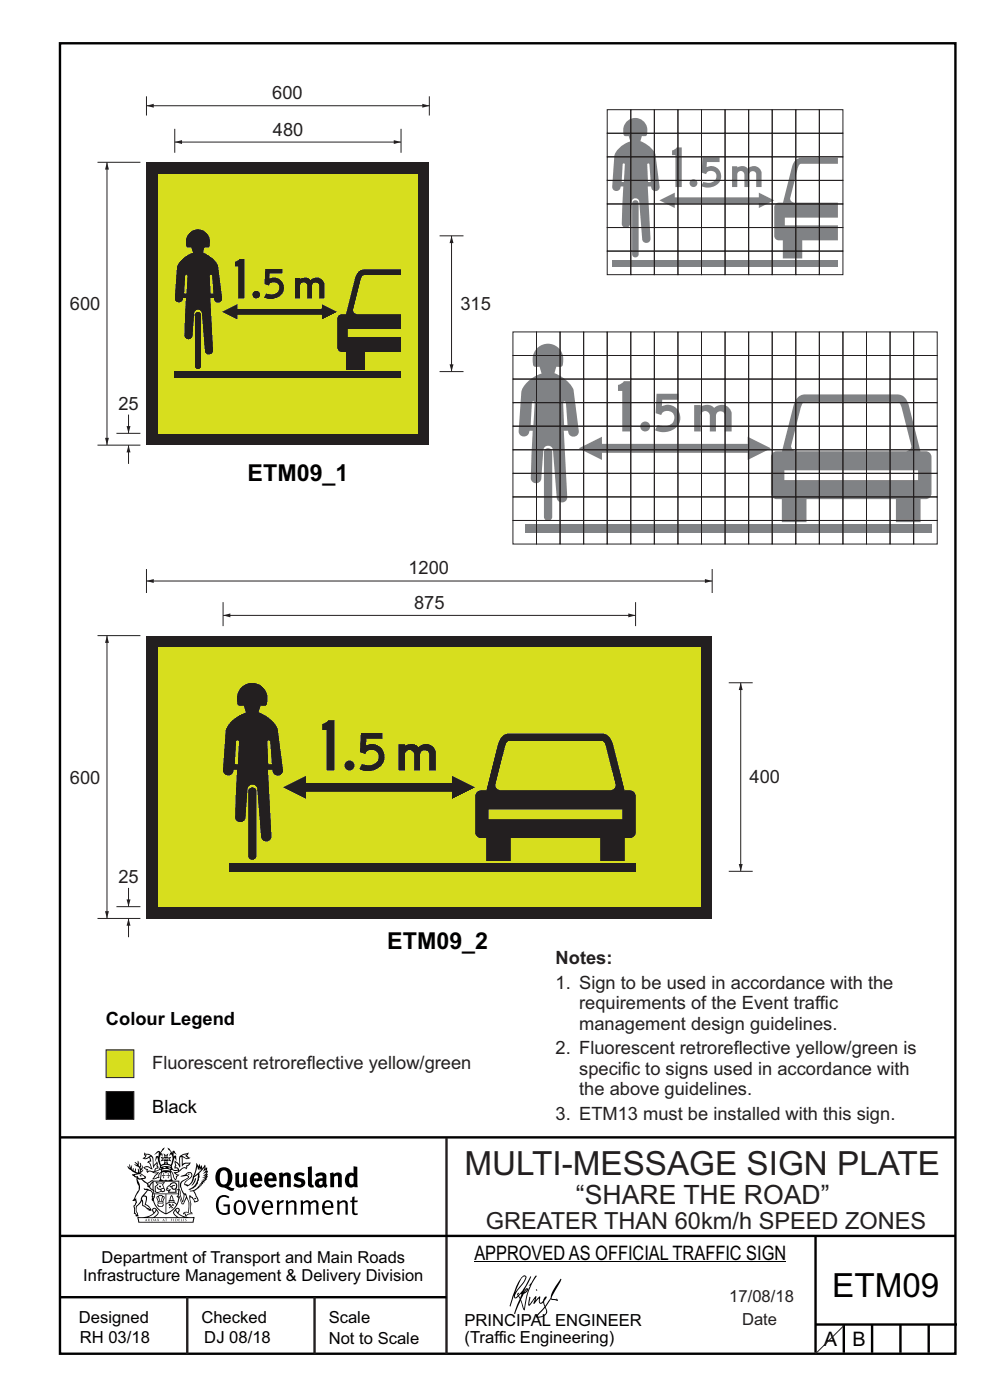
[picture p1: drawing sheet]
<svg xmlns="http://www.w3.org/2000/svg" width="210mm" height="297mm" viewBox="0 0 210 297" stroke-linecap="round" stroke-linejoin="round" font-family="sans-serif">
<path d="M12.7 9.2h190v278h-190zM12.7 241.3h190M12.7 275.2h82M12.7 262.2h190.1M173 262.1v24.9M173 281h30M179 281v6M185 281v6M191 281v6M197 281v6" fill="none" stroke="#000" stroke-width=".51"/>
<path d="M94.7 241.4v45.8M39.7 275.2v12M66.7 275.2v12" fill="none" stroke="#231f20" stroke-width=".51"/>
<g fill="#000">
<path d="M29.6 249.4l.2-.1 .3 .2z" fill-rule="evenodd"/>
<path d="M30.8 244.9l1.1 .3-.9 .5h-.4l.6-.5zM31.8 245.4h.2a2.44 2.44 0 0 1 .4 1.9l.1 .5 .7-1-.1 .6 .3 .3a.57 .57 0 0 0-.6 .7l-1-.1-.5 .2 .2-.5-.8-.3 .7-.1 .9 .5 .1-.1-.6-1.3-.2-.2h.5zM30.7 244.4l-.1 .5 .2 .4-.6 .4a1.04 1.04 0 0 0 1.4-.1l.2 .6-.3 .1-.2 .4a.94 .94 0 0 1 .8 1.1l-.2-.1a1.16 1.16 0 0 0-1.5-.1l.3 .4 .4 .2 .1 .5 .2 .1 .1-.2a.94 .94 0 0 1 1.1 .2l.8 .1-1.2 1.2a1.13 1.13 0 0 0 1.2-.2l.4-.1-.1-.4 .5-.8a.83 .83 0 0 0-.6 1.1l-.3-.1-.7 .4 1.1-1.4-.5 .1-.5-.1 1.3-.5-.1-.1-.9 .4v-.3l.2-.2 .3 .1 .1-.3-.2-.4v-.6l-.1-.4-.7 1v-.7a1.42 1.42 0 0 0-1.6-1.8z" fill-rule="evenodd"/>
<path d="M31 258.7l.1 .2h-.2zM31 258.5l-.3 .6 .4-.2 .2 .2z" fill-rule="evenodd"/>
<path d="M31.3 258.6h.3v.4a.25 .25 0 0 0 .2-.1 .25 .25 0 0 0-.1-.3h.1a.29 .29 0 0 1 0 .4 .29 .29 0 0 1-.4 0 .29 .29 0 0 1 0-.4z" fill-rule="evenodd"/>
<path d="M32.2 258.6a.22 .22 0 0 1 .3 .2 .22 .22 0 0 1-.3 .2zM32 258.6l.1 .4a.33 .33 0 0 0 .4 0 .33 .33 0 0 0 0-.4 .33 .33 0 0 0-.5 0z" fill-rule="evenodd"/>
<path d="M29.2 250.1l.3 .1a.61 .61 0 0 1 .8 .4l.3 .2a.8 .8 0 0 1 .6 1l.4 .1 .5 .5a1 1 0 0 1 .5 1.1l-.1 .7v-.5h-.1a.96 .96 0 0 0-.8-1.3l-.2-.2h-.7l-.1-.1-.1 .1 .1 .3h.6l-1.2 1.3-.2 1-.4 .6a1.33 1.33 0 0 0-.5 1.8l.2 .5a1.26 1.26 0 0 1-.5-1.5l-.1-.3a1.56 1.56 0 0 0 .4-1.7l-.3 .2 .2-.5a3.2 3.2 0 0 0 .7-3zM30.4 253.9h.4a2.06 2.06 0 0 1-.1 1.6l.7 .5 .4 .4-.6-.1-.8-.6-.1-.9a.51 .51 0 0 1 .1-.9zM28.6 249.3a1.52 1.52 0 0 1 2.1 .5l-1.1 .2-.2-.1-.1-.4h-.5zM27.5 247v.8l-.3-.4h-.1a3.1 3.1 0 0 0 1.9 1.6l-1 .1 .5 .6 .5 .1 .1 1.1a1.84 1.84 0 0 1-.3 2.5l-.4 .9-.3 .4 .2 .1 .4-.1 .1 .4-.2 .5-.3 .2 .1 1.7h.2l.3 .5 .1 .1 .4-.1-.1-.5a1.3 1.3 0 0 1-.1-1.7l.9-1 .1 1.1 .6 .2 .5 .5 .1-.1 .2 .3h.5a1.85 1.85 0 0 0-1.2-1.4l.1-.3a1.39 1.39 0 0 0 0-1.4l-.5-.1 .5-.5a.66 .66 0 0 1 .9-.4 .66 .66 0 0 1 .3 .9l-.1 .4 .2-.1v.2l-.1 .3 .2 .5 .1-.3a2.24 2.24 0 0 0 .1-2.2 .73 .73 0 0 1-.7-.7 .73 .73 0 0 1 .6-.7v-.2a.94 .94 0 0 0-.9 .8 .48 .48 0 0 1-.1-.6 .48 .48 0 0 1 .5-.2l.5-.3a.51 .51 0 0 0-.8 .2l-.5 .2-1-.8h.6l.2-.5-1.2-.7 .5-.5v-.3l-.5 .4 .1-.2a.69 .69 0 0 0 .2-1v.4l-.2 .3v-1.1l-.3-.2 .1 .6-.1 .2-.4-1.3v.7l-.6-.4 .5 .7-.6-.2 .3 .3a1 1 0 0 1 .7 1.4l-.2-.8v.9l-.5-.2v-.8l-.2 .7-.2-.1-.1-.6-.2 .4-.2-.2 .1-.7-.2 .5z" fill-rule="evenodd"/>
<path d="M32.9 258.7l.1 .2h-.2zM32.9 258.5l-.2 .6 .3-.2 .2 .2z" fill-rule="evenodd"/>
<path d="M33.7 251.5l.4 .1 .1 .3h-.3z" fill-rule="evenodd"/>
<path d="M33.3 258.6h.2l.1 .1 .2-.1-.2 .2 .2 .3-.3-.3-.1 .3h-.1l.2-.3z" fill-rule="evenodd"/>
<path d="M34.7 258.7l.1 .2h-.2zM34.7 258.5l-.3 .6 .4-.2 .2 .2z" fill-rule="evenodd"/>
<path d="M34.2 252.4a.3 .3 0 0 0 .6 0 .3 .3 0 0 0-.6 0zM33.3 250.9l.3 .3-.3 .4a.79 .79 0 0 0 0 1.3l.8-.2-.1-.3a.55 .55 0 0 1-.7-.6l.1-.1 .2 .3 .3 .2 .8-.2-.4-.7 .4-.4-.7 .2zM33 250.7l1.1 .2 .9-.2-.4 .6 .4 1.2a.56 .56 0 0 1-.8 .3l-.2 .1a.73 .73 0 0 1-.9 .1 .73 .73 0 0 1-.3-1v-.4l.6-.4z" fill-rule="evenodd"/>
<path d="M34.5 254h.2v.2l-.2 .6h-.2zM33.6 255.3h.9v.2a.55 .55 0 0 1-.8 .4v-.2l-.2-.1zM33.4 254h.2l.2 .8h-.2zM33.6 255l.8-.1 .1 .2h-.8zM33.8 253.7h.5l-.2 1.1h-.1zM33.3 253.8l-.1 .3 .3 1.1a.48 .48 0 0 0-.1 .6 .48 .48 0 0 0 .5 .2h.5a.49 .49 0 0 0 .2-.8l.3-1.1-.1-.3a1.42 1.42 0 0 0-1.5 0z" fill-rule="evenodd"/>
<path d="M34.6 248.9l.2 .1v.3l.3 .1h-.3l-.1 .6v-.6h-.4l.4-.1z" fill-rule="evenodd"/>
<path d="M35 258.5h.5l-.2 .1v.5h-.2l.1-.5z" fill-rule="evenodd"/>
<path d="M34.3 248.8a.57 .57 0 0 1 .9 .2 .57 .57 0 0 1 .9-.2l.2 1.4h-.2a.57 .57 0 0 1-.9 0 .69 .69 0 0 1-1.1 0zM34.2 248.1l-.3 2.1-.2 .4h3l-.2-.4-.3-2.1h-.2v.2l-.8-.1-.8 .1v-.2z" fill-rule="evenodd"/>
<path d="M34.2 247.4a1.51 1.51 0 0 1 2 .2 2.67 2.67 0 0 0-2.1 0zM35.7 247.6l.4 .1 .1 .3-.4-.1zM34.6 247.6h.5l.1 .2h-.4zM34 247.8l.3 .2h-.3zM34.9 246.9l.3-.2 .3 .2zM34.9 245.6l.2 .1v.3h-.2zM35 245.1l.2 .2 .2-.2-.1 .3h-.2zM35.1 246.3h.2l.1 .4-.2-.2-.2 .2zM35.3 245.7l.2-.1v.4h-.2zM34.4 245.7h.3l.1 .3-.4 .1 .2-.2zM35.7 245.7h.3l-.2 .2 .2 .2-.4-.1zM32.7 244.9l1-.5-.1 1-.2-.2-.3 .2-.3 1.1 .5-1 .3 .9a1.84 1.84 0 0 1 .2 1.7l.4 .1a2.48 2.48 0 0 1 2.2 0l.2-.2-.2-.7 .7-1.8 .4 .7-.2-1-.2-.1-.2 .3v-.9l.6 .4-.6-.8-.3 .1-.1 .4-.5-.9-.5-.3 .2 .5 .6 .5-.5 .8 .4-.4a2.06 2.06 0 0 1 0 2.3l-.5-.2-.2-.6 .1-.1 .8 .2-.4-.5 .4-.5-.7 .2-.2-.2 .2-.7-.5 .4-.5-.4 .2 .7-.2 .2-.7-.2 .4 .5-.4 .5 .8-.2 .1 .1-.2 .6-.5 .2a2.02 2.02 0 0 1 0-2.2l.3 .5-.1-.7-.3-.1 .8-1.2-.4 .3-.5 .8-.2-.3a.8 .8 0 0 0-.8 .5z" fill-rule="evenodd"/>
<path d="M35.6 248.9l.2 .1-.1 .3 .4 .1h-.4v.6l-.1-.6h-.3l.3-.1z" fill-rule="evenodd"/>
<path d="M36 254.8h.8v.2h-.8zM36.4 253.8l.2 .8h-.4zM36.4 253.5l-.3 .5-.1 .6h-.2v.4l-.7 .4 .2 .1a1.48 1.48 0 0 1 2.1 .2l.2-.1-.6-.5v-.5h-.2l-.1-.6z" fill-rule="evenodd"/>
<path d="M36.2 258.6l.3-.1-.1 .1v.2h.1h-.1v.3h-.2z" fill-rule="evenodd"/>
<path d="M36.7 258.6h.2v.5h-.2z" fill-rule="evenodd"/>
<path d="M35.8 255.4l.4 .1 .1 .3 .3-.2-.2-.2a.38 .38 0 0 1 .5 .5l-.2-.2-.3 .2 .3 .2-.3 .3-.1-.4-.4 .4-.1-.2 .4-.3-.1-.1-.2 .1z" fill-rule="evenodd"/>
<path d="M35.6 251.8l.7-.4a.58 .58 0 0 1 1-.1 .58 .58 0 0 1-.4 .9l-.3-.3a.43 .43 0 0 1 .6-.4 .57 .57 0 0 0-.8 .2l-.2-.1-.3 .1 .4 .2a.55 .55 0 0 0 .9 .4v.5h-1.3l.3-.4-.1-.1-.6 .1 .2-.3-.2-.1zM35.4 251.8l-.1 .2a.39 .39 0 0 0 .2 .6h.3l-.2 .4h1.9l-.1-.8a.86 .86 0 0 0-.1-1.3 .86 .86 0 0 0-1.3 .4z" fill-rule="evenodd"/>
<path d="M37.3 258.6a.22 .22 0 0 1 .3 .2 .22 .22 0 0 1-.3 .2zM37.1 258.6v.4a.33 .33 0 0 0 .5 0 .33 .33 0 0 0 0-.4 .33 .33 0 0 0-.5 0z" fill-rule="evenodd"/>
<path d="M37.8 258.6l.4-.1-.2 .1v.2h.1h-.1v.2l.2 .1h-.4z" fill-rule="evenodd"/>
<path d="M32.4 250.5h5.6v2l-.2-.1v-1.7h-5.2v2.5h5.2v-.8l.1 .2-.1 1.1v-.3h-2.5v4a4.1 4.1 0 0 0 2.6-3.6l.1-.1a4 4 0 0 1-2.8 3.9 4.2 4.2 0 0 1-2.8-4.7l.1 1.2 .1-.1a3.8 3.8 0 0 0 2.5 3.4v-4h-2.5l-.2-.9z" fill-rule="evenodd"/>
<path d="M38.4 258.6h.2l-.1 .4 .2 .1h-.3z" fill-rule="evenodd"/>
<path d="M38.5 245.2l.5-.2 .7-.1-.6 .3 .8 .5h-.3zM38.3 245.5l.2-.1 .1 2a1.69 1.69 0 0 1 1.6-.6l-.8 .5 .1 .5a1.1 1.1 0 0 0-1.5 .6l-.1-.5-.2-.2h-.5l.3-.4-.3-.7a1.42 1.42 0 0 1 .8 1.1l.2-.1zM37.1 246.2l.1 1-.2 .3 .1 .4h.5l.1 .2a.96 .96 0 0 1-1.1-.1l-.1 .1a1.06 1.06 0 0 0 1.3 .2v.1a.72 .72 0 0 1-1 .2l.3 .5 .6 .2-.4 .2-.1 .6-.2-.3-.4-1.1-.4-.4 .4 .9a1.54 1.54 0 0 0 .7 1.2l.2-.3a.58 .58 0 0 1 .4-.8l.2-.1h-.3l-.5-.3 .9-.5a.93 .93 0 0 1 1.2-.5v.2l.2-.2 .1-.5a.99 .99 0 0 0 .7-.8l-1.3 .1-.3 .2-.1-1.4 .9 .4 .9-.3h-.4l-.5-.4 .4-.7-.6 .2a1.46 1.46 0 0 0-1.4 2.1v.4l-.2-.4z" fill-rule="evenodd"/>
<path d="M38.9 258.6h.2v.5h-.2z" fill-rule="evenodd"/>
<path d="M39.3 258.6h.2h-.1l.2 .3-.2 .2-.1-.1v-.1l.2 .1z" fill-rule="evenodd"/>
<path d="M29.4 258.4h11.6l-.1 .8h-11.4zM31.3 258.2l.5-.1a2.48 2.48 0 0 0 1.4-1.3l.3 .5-.5 .6-.5 .3zM32.5 256.6l.3-.2 .2 .1-.3 .7zM37.2 256.8a2.65 2.65 0 0 0 1.8 1.4h-1.1l-.5-.3-.5-.6zM37.4 256.5l.2-.1 .3 .2-.3 .6zM29.2 258.2l.1 1.2h11.8l.2-1.1-.2-.1a4.1 4.1 0 0 1-3.3-.9l.3-.4-.1-.6a1.06 1.06 0 0 0-1.3 1l.2 .4 .6 .5h-4.7l.3-.1a.84 .84 0 0 0 .6-.8 .84 .84 0 0 0-.5-.8l-.3-.2h-.5l-.1 .6 .3 .4a4.2 4.2 0 0 1-3.4 .9z" fill-rule="evenodd"/>
<path d="M41.3 250.1l.3-.2-.2 .8-.6 .8h-.2l.5-.7z" fill-rule="evenodd"/>
<path d="M41.2 254.1h.3l.2 .2-.4 .1z" fill-rule="evenodd"/>
<path d="M39.7 249l.3-.2 .5 .2a.88 .88 0 0 1-.6 1.1 1.22 1.22 0 0 0-.8 1.3l.5 .2a.72 .72 0 0 0 .9-.4l.5-.8 .2-.6 .8-.6v.2a2.85 2.85 0 0 1-2 2.9l.1 .1a2.13 2.13 0 0 0 1.9-1.5v-.3a2.01 2.01 0 0 0 .3-1.7l1.1-1.3-.4 1 .7-.5-.7 1 .8-.4-.8 .8 .7-.2-.9 .6 .8-.1-.8 .4h.7l-.8 .3 .3 .2h-.4l.2 .3h-.4l.2 .3h-.4l.1 .2h-.1a2.16 2.16 0 0 1-2 1.1l.1 .2 .4-.1a.76 .76 0 0 1 .7 .8l.5 1.2-.6 .2a1.45 1.45 0 0 0-1.1-1.3l.2 1.8-.1 1.8 .4 .3a1.07 1.07 0 0 0-1.2 .4v-.3l-.5-.2a.87 .87 0 0 1 1.1-.1v-.7a4.4 4.4 0 0 0-.6-3.1l-.1-.3h-.2a2.16 2.16 0 0 1-.7-2.2l.3-.4 1.2-.7a.55 .55 0 0 0-.4-.8zM37.8 252.4a.76 .76 0 0 1 .3 1.1l.6 1.6 .4-1.7 .2 .1a.61 .61 0 0 1-.1 .9l-.3 .8-.2 .1-.7-1.6-.3 .1a1.18 1.18 0 0 0 .1-1.4zM41.8 247.5l.2 .7 .3-.5v.6l.4-.5a1.9 1.9 0 0 1-1.2 1.4l-.3 .3zM38.2 249.6l1.4-.2 .2 .2v.3l-.5 .2a1.26 1.26 0 0 0-.9 1.9l.2 .7a1.84 1.84 0 0 1 .1 2.1l-.4-1.4a.96 .96 0 0 0-.4-1.2l-.4 .2a.78 .78 0 0 1 0 1.3l.1 .3h.4l.4 1.1a.38 .38 0 0 0 .2 .4 .38 .38 0 0 0 .4-.1l.6-1.2a2.94 2.94 0 0 1 .4 2.5l-.1 .4h-.8l-.3 .4v.2l.4-.1 .1 .4 .2 .1a1.02 1.02 0 0 1 1.3-.5v-.4l-.3-.1 .1-1.8-.3-1.3h.1a1.14 1.14 0 0 1 .8 1 .63 .63 0 0 0 .8-.2 .63 .63 0 0 0-.2-.9l-.6-1.2 .9-.6 .2-.4h.3l-.1-.2h.4l-.1-.3h.3l-.1-.3 .5-.1-.2-.2 .6-.4v-.2h-.2l.4-.5h-.3l.3-.5-.4 .1 .4-.5v-.3l-.3 .2 .2-.7-.1-.2-.4 .3v-.8l-.6 .8-.2-.8-.2 .5-.3-.7-.1 .6-.5-.8-.1 1.4-.6 1.8a1.81 1.81 0 0 1-1 1.5l-.6-.2a1.75 1.75 0 0 1 1.1-1.2 .75 .75 0 0 0 .1-1.3 .75 .75 0 0 0-1.2 .4z" fill-rule="evenodd"/>
<path d="M46.4 253.9a1.72 1.72 0 0 1 2.3 0l-.3 .3a1.24 1.24 0 0 0-1.4-.2 1.24 1.24 0 0 0-.6 1.4 1.49 1.49 0 0 0 1.2 1.9l.7-.1v-1.3h-.8l-.1-.4h1.3v1.9a1.93 1.93 0 0 1-2.2 0 1.93 1.93 0 0 1-.7-2.2l.2-.8z" fill-rule="evenodd"/>
<path d="M47 248.4a2.55 2.55 0 0 0 0 2.7l.3 .2a.81 .81 0 0 0 1-1v-.5a1.04 1.04 0 0 0-1.1-1.5zM46.3 248.1a1.82 1.82 0 0 1 2.1-.2 1.82 1.82 0 0 1 .9 1.8 2.29 2.29 0 0 1-.8 2l.7 .3h.5l-.2 .6a2.87 2.87 0 0 1-2-.7 2.12 2.12 0 0 1-1.7-3.1z" fill-rule="evenodd"/>
<path d="M50.4 255.1a1.65 1.65 0 0 0 .2 2.2 .99 .99 0 0 0 1-1.4 .78 .78 0 0 0-.4-.8 .78 .78 0 0 0-.8 0zM50 254.9a1.33 1.33 0 0 1 1.6-.1 1.33 1.33 0 0 1 .5 1.4 1.31 1.31 0 0 1-1.3 1.6 1.31 1.31 0 0 1-1.2-1.6v-.6z" fill-rule="evenodd"/>
<path d="M49.9 248.9l.8-.2v2a.46 .46 0 0 0 .3 .6 .46 .46 0 0 0 .6-.3v-2.1l.7-.2v2.4l.2 .5-.5 .3-.3-.3a1.02 1.02 0 0 1-1.2 .3 1.02 1.02 0 0 1-.6-1.1z" fill-rule="evenodd"/>
<path d="M52.5 254.7l.4-.1 .9 2.6 .8-2.5h.5l-1.1 3h-.5z" fill-rule="evenodd"/>
<path d="M54 249.5l-.1 .5h.9a.49 .49 0 0 0-.2-.6 .49 .49 0 0 0-.6 .1zM53.4 249.1a1.34 1.34 0 0 1 1.6-.2 1.34 1.34 0 0 1 .6 1.5v.2h-1.7a.77 .77 0 0 0 .5 .8 .77 .77 0 0 0 .9-.4l.3 .5a1.59 1.59 0 0 1-2 .2 1.59 1.59 0 0 1-.5-2.1z" fill-rule="evenodd"/>
<path d="M56.3 255.2l-.2 .7h1.3a.7 .7 0 0 0-.3-.8 .7 .7 0 0 0-.8 .1zM55.9 255a1.22 1.22 0 0 1 1.5-.2 1.22 1.22 0 0 1 .5 1.5h-1.8a.93 .93 0 0 0 .5 1 .93 .93 0 0 0 1.1-.2l.2 .3a1.43 1.43 0 0 1-1.8 .1 1.43 1.43 0 0 1-.6-1.7z" fill-rule="evenodd"/>
<path d="M57 249.5l-.1 .5h1a.49 .49 0 0 0-.2-.6 .49 .49 0 0 0-.7 .1zM56.4 249.1a1.34 1.34 0 0 1 1.6-.2 1.34 1.34 0 0 1 .7 1.5v.2h-1.8a.77 .77 0 0 0 .5 .8 .77 .77 0 0 0 .9-.4l.4 .5a1.59 1.59 0 0 1-2.1 .2 1.59 1.59 0 0 1-.5-2.1z" fill-rule="evenodd"/>
<path d="M58.7 254.7l.4-.1 .1 .5 .4-.4 .6-.1-.2 .5a.66 .66 0 0 0-.8 .7v1.9h-.4z" fill-rule="evenodd"/>
<path d="M59.2 248.9l.7-.2 .1 .4a.95 .95 0 0 1 1-.3 .95 .95 0 0 1 .7 .8v2.3h-.8v-2.3a.46 .46 0 0 0-.8 .1v2.2h-.8z" fill-rule="evenodd"/>
<path d="M60.6 254.7l.4-.1 .1 .5a.94 .94 0 0 1 1-.5 .94 .94 0 0 1 .8 .8v2.3h-.5l-.1-2.5a.81 .81 0 0 0-1.2 .3v2.2h-.4z" fill-rule="evenodd"/>
<path d="M62.6 249.1a1.75 1.75 0 0 1 2-.1l-.2 .5-.6-.2a.43 .43 0 0 0-.6 .3l.4 .3a1.04 1.04 0 0 1 1.2 1.1 1.04 1.04 0 0 1-1.4 1l-1.2-.4 .3-.6 1 .4 .4-.4a.88 .88 0 0 0-1-.5l-.4-.2-.1-.4z" fill-rule="evenodd"/>
<path d="M65.3 247.6l.8-.2 .1 3.8 .3 .2 .1 .4a.88 .88 0 0 1-1 0 .88 .88 0 0 1-.3-1z" fill-rule="evenodd"/>
<path d="M63.7 254.7l.5-.1 .1 .5 .4-.3a.78 .78 0 0 1 1.1 .3 .9 .9 0 0 1 1-.5 .9 .9 0 0 1 .8 .8v2.3h-.5l-.1-2.5a.67 .67 0 0 0-1.1 .3v2.2h-.5v-2.4l-.4-.3-.7 .4v2.3h-.5z" fill-rule="evenodd"/>
<path d="M67.8 250.6a.43 .43 0 0 0-.1 .7 .43 .43 0 0 0 .7-.1v-.7zM66.8 249.1a1.7 1.7 0 0 1 2.4 .1v1.9l.3 .4-.4 .5-.5-.4a1.03 1.03 0 0 1-1.7-.1 1.03 1.03 0 0 1 .8-1.5h.7v-.4a.8 .8 0 0 0-1.2 .1z" fill-rule="evenodd"/>
<path d="M69 255.2l-.1 .7h1.3a.7 .7 0 0 0-.3-.8 .7 .7 0 0 0-.9 .1zM68.7 255a1.22 1.22 0 0 1 1.5-.2 1.22 1.22 0 0 1 .5 1.5h-1.8a.93 .93 0 0 0 .4 1 .93 .93 0 0 0 1.2-.2l.1 .3a1.44 1.44 0 0 1-1.7 .1 1.44 1.44 0 0 1-.6-1.7z" fill-rule="evenodd"/>
<path d="M70 248.9l.7-.2 .1 .4a.95 .95 0 0 1 1-.3 .95 .95 0 0 1 .7 .8v2.3h-.8v-2.3a.46 .46 0 0 0-.8 .1v2.2h-.8z" fill-rule="evenodd"/>
<path d="M71.4 254.7l.5-.1 .1 .5a.94 .94 0 0 1 1-.5 .94 .94 0 0 1 .8 .8v2.3h-.5l-.1-2.5a.81 .81 0 0 0-1.2 .3v2.2h-.4z" fill-rule="evenodd"/>
<path d="M74.3 249.5a1.48 1.48 0 0 0 0 1.7h.5l.2-.1v-1.5l-.3-.2zM75 247.4l.8 .1 .1 4.4h-.7l-.1-.2a1.26 1.26 0 0 1-1.4 0 1.26 1.26 0 0 1-.5-1.3 1.29 1.29 0 0 1 .4-1.4 1.29 1.29 0 0 1 1.4-.1z" fill-rule="evenodd"/>
<path d="M74.7 253.9l.5-.1v.9h.7l-.1 .3h-.6v2.2l.1 .2h.5l.1 .3a.75 .75 0 0 1-1.2-.6v-2.1h-.4v-.3h.4z" fill-rule="evenodd"/>
<circle cx="40" cy="249.1" r=".17"/>
</g>
<path d="M100.6 267.7h66.2" fill="none" stroke="#000" stroke-width=".21"/>
<g fill="#000001">
<path d="M111.6 273.7l.2-.2-.5 .7zM110.4 274.5l.3 .1-.3 .7-.3-.4zM110.9 270.9l.5-.1a9.3 9.3 0 0 1-2 3.2l-.1 .2 1-2.5zM110.6 271a14.7 14.7 0 0 0-2.2 4.9l-.3 1.2 .1 .1 .8-2.4a.42 .42 0 0 0 .2 .7 .42 .42 0 0 0 .6-.3l.2-.2 .2 .6-1.1 3.1h.2l1.1-2.8 .6 1.9 .2 .2 .2-.5a13.5 13.5 0 0 1 2-6.2l.5-.5-.2-.2-1.6 2.1 .4-.1a14.9 14.9 0 0 0-1.3 5.1l-.4-1.2a1.39 1.39 0 0 1 .2-1.8l.1-.2a.92 .92 0 0 0 .8-1.2 .75 .75 0 0 0-.7 .7l-.2 .2 1.6-3.4h-.1l-.4 .7a10.5 10.5 0 0 1-2.2 3.2l.2-.4a.32 .32 0 0 0-.4 .2 .32 .32 0 0 0 .1 .4l-.5 .4a3.2 3.2 0 0 1 1.1-2.3l.5-.6a2.49 2.49 0 0 0 .7-1.6l-.3-.2z" fill-rule="evenodd"/>
<path d="M115.6 277.5a1.15 1.15 0 0 1 .1 1.3 1.15 1.15 0 0 1-1.2 .5h-.5zM112.3 275.1l-.3 1.7 .3 .2 1.2-1.5-.3 1.1 1.1-1.2a.94 .94 0 0 0 .4 1.2l.5-.3 .3 .9-1.2 1.3a.98 .98 0 0 0-.5 1 1.9 1.9 0 0 0 2.3-1.3l-.1-.3a1.02 1.02 0 0 1 .3-1.4l.5-.9 1.5 .3-.2-.5v.3l-1.1-.2v-.2l2-3.6 .1-.3-.1-.1-1.8 2.7a6.6 6.6 0 0 1-1.5 3l-.2-.2a1.01 1.01 0 0 1 .4-1.4l.1-.2-.3-.2-.3 .5-.2 .5-.5 .4-.2-.4 .1-.9-.2-.1-.8 .9 .2-.9h-.1l-1.4 1.7 .2-1.4v-.1z" fill-rule="evenodd"/>
<path d="M113.7 273.5l.3 .3h-.3z" fill-rule="evenodd"/>
</g>
<path d="M22.5 222.7h5.9v5.9h-5.9z" fill-rule="evenodd" fill="#d7de1e" stroke="#231f20" stroke-width=".21"/>
<path d="M22.5 231.6h5.9v5.9h-5.9z" fill-rule="evenodd" fill="#000" stroke="#231f20" stroke-width=".21"/>
<path d="M95.8 50v28.8" fill="none" stroke="#231f20" stroke-width=".21"/>
<g fill="#231f20">
<path d="M95.4 77.3h.8l-.4 1.5z"/>
<path d="M95.8 50l.4 1.6h-.8z"/>
</g>
<path d="M31.1 22.4h60" fill="none" stroke="#231f20" stroke-width=".21"/>
<g fill="#231f20">
<path d="M89.6 22l1.5 .4-1.5 .4z"/>
<path d="M31.1 22.4l1.5-.4v.8z"/>
<path d="M31.1 34.4h60v60h-60z" fill-rule="evenodd"/>
</g>
<path d="M33.6 36.9h55v55h-55z" fill-rule="evenodd" fill="#d7de1e"/>
<path d="M31.1 20.4v4.1M37.1 30.1h48M37.1 27.3v5.1M91.1 20.4v4.1M93.2 50h5.1M93.2 78.8h5.1" fill="none" stroke="#231f20" stroke-width=".21"/>
<g fill="#231f20">
<path d="M83.5 29.7l1.6 .4-1.6 .5z"/>
<path d="M37.1 30.1l1.5-.4v.9z"/>
</g>
<path d="M85.1 27.3v5.1" fill="none" stroke="#231f20" stroke-width=".21"/>
<g fill="#231f20">
<path d="M40 49.6a2.6 2.6 0 0 1 3.4-.5 2.6 2.6 0 0 1 .9 3.4h-.9l-.3 1.1a5.6 5.6 0 0 1 3.2 2.8l.8 6.9a.91 .91 0 0 1-.9 .9 .91 .91 0 0 1-.9-1h-.7l.6 11.1a.88 .88 0 0 1-.8 .9 .88 .88 0 0 1-1-.8l-.6-7.9a.81 .81 0 0 0-.8-.8 .81 .81 0 0 0-.8 .8l-.3 4.7a.88 .88 0 0 1-.9 .8 .88 .88 0 0 1-.9-.8l.3-8h-.5a.92 .92 0 0 1-1 1 .92 .92 0 0 1-.8-1.1l.4-6.3a5 5 0 0 1 3.4-3.2l-.3-1.1h-.9a2.73 2.73 0 0 1 .3-2.9zM44.6 58.4l.2-.1 .2 .2 .3 3.8h-.6zM39.4 58.4l.2-.1 .2 .2-.3 3.8-.4-.1z" fill-rule="evenodd"/>
<path d="M41.5 66.3l.5-.2a.66 .66 0 0 1 .7 .7v10.8a.7 .7 0 0 1-.7 .7 .7 .7 0 0 1-.7-.7v-10.8z" fill-rule="evenodd"/>
<path d="M76 57.7l.7-.5 .5-.1h7.9v1.3h-7.9a1.33 1.33 0 0 0-.8 1.4l-1.5 5.9a.93 .93 0 0 0 1.1 1h9.1v3.1h-11.3v1.7h11.3v3.2h-7.6v3.8h-4.1v-3.8h-.9a.95 .95 0 0 1-1-1v-6.1a.95 .95 0 0 1 1-.9h.9l2-7.8z" fill-rule="evenodd"/>
<path d="M37.1 78.8h48v1.4h-48z" fill-rule="evenodd"/>
</g>
<g fill="#231f20">
<path d="M47.1 66.2l3.3-1.7v1h17.8v-1l3.3 1.7-3.3 1.6v-1h-17.8v1z"/>
<path d="M49.8 55.5v1h.7v6.8h1.4v-8.4h-1.1l-.4 .4zM53.5 62.5a.85 .85 0 0 0 1.7 0 .85 .85 0 0 0-1.7 0zM56.3 57l-.2 3.3 .9 .3a1.19 1.19 0 0 1 2-.3 1.19 1.19 0 0 1-.5 1.9 2.41 2.41 0 0 1-2.1 0l-.4 .9a3 3 0 0 0 4.2-1.6 2.16 2.16 0 0 0-.8-2.2 2.16 2.16 0 0 0-2.2-.2v-1.1h2.7v-1zM62.6 58.9v4.4h1.1v-2.7a.76 .76 0 0 1 .8-.7 .76 .76 0 0 1 .7 .8v2.6h1v-2.6a.74 .74 0 0 1 .7-.7 .74 .74 0 0 1 .8 .6v2.7h1.1v-2.9a1.69 1.69 0 0 0-1.1-1.5 1.69 1.69 0 0 0-1.8 .5 1.8 1.8 0 0 0-2.2-.2v-.3z"/>
</g>
<path d="M27.3 88v3.9" fill="none" stroke="#231f20" stroke-width=".21"/>
<path d="M26.8 90.4h.9l-.4 1.5z" fill="#231f20"/>
<path d="M27.3 94.4v4" fill="none" stroke="#231f20" stroke-width=".21"/>
<path d="M27.3 94.4l.4 1.6h-.9z" fill="#231f20"/>
<path d="M20.7 34.4h9.1M22.7 34.4v60M20.7 94.4h9.1M24.7 91.9h5.1" fill="none" stroke="#231f20" stroke-width=".21"/>
<g fill="#231f20">
<path d="M22.3 92.9h.8l-.4 1.5z"/>
<path d="M22.7 34.4l.4 1.6h-.8z"/>
</g>
<g fill="#808285">
<path d="M114 73.8a3.3 3.3 0 0 1 4.2-.2 3.3 3.3 0 0 1 1.1 4.1l-.3 .1h-1l-.4 1.4a6.8 6.8 0 0 1 4.1 3.5l1.1 8.7a1.15 1.15 0 0 1-1.2 1.2 1.15 1.15 0 0 1-1.1-1.2h-.9l.7 14a1.12 1.12 0 0 1-1.1 1.2 1.12 1.12 0 0 1-1.1-1.1l-.8-10a1.02 1.02 0 0 0-1-.9 1.02 1.02 0 0 0-1 .9l-.5 5.9a1.12 1.12 0 0 1-1.1 1.1 1.12 1.12 0 0 1-1.1-1l.4-10.1h-.7a1.17 1.17 0 0 1-1.2 1.2 1.17 1.17 0 0 1-1.1-1.4l.6-8a6.1 6.1 0 0 1 4.3-4l-.4-1.4h-1.1l-.2-.1a3.7 3.7 0 0 1 .8-3.9zM119.6 85.2h.3l.1 .2 .4 4.8h-.7l-.2-4.7zM112.9 85.3l.3-.1 .2 .3-.2 4.7h-.6z" fill-rule="evenodd"/>
<path d="M115.6 95.3l.6-.2a.85 .85 0 0 1 .9 .8v13.8a.88 .88 0 0 1-.8 .8 .88 .88 0 0 1-.9-.8v-13.8z" fill-rule="evenodd"/>
<path d="M169.2 84.3a2.09 2.09 0 0 1 1.6-.6h19.5a3.1 3.1 0 0 1 2.6 2.9l2.3 9.1h1.2a1.21 1.21 0 0 1 1.2 1.2v7.8a1.21 1.21 0 0 1-1.2 1.2h-1.1v4.9h-5.3v-4.9h-18.9v4.9h-5.3v-4.9a1.92 1.92 0 0 1-2-.5l-.3-.7v-7.8a1.21 1.21 0 0 1 1.2-1.2h1.2l2.5-9.8zM170.4 85.4l-.6 1.2-2 7.9a1.18 1.18 0 0 0 1.4 1.2h22.9a1.16 1.16 0 0 0 1.2-1.2l-2-7.9a1.4 1.4 0 0 0-1-1.3h-19.5zM166.4 99.8v2h28.3v-2z" fill-rule="evenodd"/>
<path d="M111.5 111.2h86.1v1.7h-86.1z" fill-rule="evenodd"/>
<path d="M122.8 95.1l4.9-2.4v1.5h30.9v-1.5l4.9 2.4-4.9 2.5v-1.5h-30.9v1.5z" fill-rule="evenodd"/>
<path d="M131.1 81.7v1.2h.9v8.6h1.7v-10.6h-1.4l-.5 .5zM135.8 90.5a1.06 1.06 0 0 0 2.1 0 1.06 1.06 0 0 0-2.1 0zM139.3 83.5l-.2 4.2 1.2 .3a1.51 1.51 0 0 1 2.5-.3 1.51 1.51 0 0 1-.7 2.4 3.1 3.1 0 0 1-2.6 0l-.6 1.2a3.9 3.9 0 0 0 5.2-1.6 2.74 2.74 0 0 0-.6-3.1 2.74 2.74 0 0 0-3.1-.4l.1-1.4h3.4v-1.3zM147.2 85.9v5.6h1.5v-3.4a.96 .96 0 0 1 1-.9 .96 .96 0 0 1 .9 1v3.3h1.3v-3.3a.94 .94 0 0 1 .9-.9 .94 .94 0 0 1 1 .8v3.4h1.4v-3.7a2.14 2.14 0 0 0-1.5-1.8 2.14 2.14 0 0 0-2.2 .6 2.29 2.29 0 0 0-2.8-.4v-.3z" fill-rule="evenodd"/>
</g>
<g fill="none" stroke="#231f20" stroke-width=".21">
<path d="M108.8 70.4h5v5h-5zM108.8 75.4h5v5h-5zM113.8 70.4h5v5h-5zM113.8 75.4h5v5h-5zM118.8 70.4h5v5h-5zM118.8 75.4h5v5h-5zM123.8 70.4h5v5h-5zM123.8 75.4h5v5h-5zM128.8 70.4h5v5h-5zM128.8 75.4h5v5h-5zM133.8 70.4h5v5h-5zM133.8 75.4h5v5h-5z"/>
<path d="M138.8 70.4h5v5h-5zM138.8 75.4h5v5h-5zM143.8 70.4h5v5h-5zM143.8 75.4h5v5h-5zM148.8 70.4h5v5h-5zM148.8 75.4h5v5h-5zM153.8 70.4h5v5h-5zM153.8 75.4h5v5h-5zM158.8 70.4h5v5h-5zM158.8 75.4h5v5h-5zM163.8 70.4h5v5h-5zM163.8 75.4h5v5h-5z"/>
<path d="M168.8 70.4h5v5h-5zM168.8 75.4h5v5h-5zM173.8 70.4h5v5h-5zM173.8 75.4h5v5h-5zM178.8 70.4h5v5h-5zM178.8 75.4h5v5h-5zM183.8 70.4h5v5h-5zM183.8 75.4h5v5h-5zM188.8 70.4h5v5h-5zM188.8 75.4h5v5h-5zM193.8 70.4h5v5h-5zM193.8 75.4h5v5h-5z"/>
<path d="M108.8 85.4h5v5h-5zM108.8 90.4h5v5h-5zM108.8 95.4h5v5h-5zM108.8 80.4h5v5h-5zM113.8 95.4h5v5h-5zM113.8 85.4h5v5h-5zM113.8 90.4h5v5h-5zM113.8 80.4h5v5h-5zM118.8 85.4h5v5h-5zM118.8 90.4h5v5h-5zM118.8 95.4h5v5h-5zM118.8 80.4h5v5h-5z"/>
<path d="M123.8 85.4h5v5h-5zM123.8 90.4h5v5h-5zM123.8 95.4h5v5h-5zM123.8 80.4h5v5h-5zM128.8 85.4h5v5h-5zM128.8 90.4h5v5h-5zM128.8 95.4h5v5h-5zM128.8 80.4h5v5h-5zM133.8 85.4h5v5h-5zM133.8 90.4h5v5h-5zM133.8 95.4h5v5h-5zM133.8 80.4h5v5h-5z"/>
<path d="M138.8 85.4h5v5h-5zM138.8 90.4h5v5h-5zM138.8 95.4h5v5h-5zM138.8 80.4h5v5h-5zM143.8 85.4h5v5h-5zM143.8 90.4h5v5h-5zM143.8 95.4h5v5h-5zM143.8 80.4h5v5h-5zM148.8 85.4h5v5h-5zM148.8 90.4h5v5h-5zM148.8 95.4h5v5h-5zM148.8 80.4h5v5h-5z"/>
<path d="M153.8 85.4h5v5h-5zM153.8 90.4h5v5h-5zM153.8 95.4h5v5h-5zM153.8 80.4h5v5h-5zM158.8 85.4h5v5h-5zM158.8 90.4h5v5h-5zM158.8 95.4h5v5h-5zM158.8 80.4h5v5h-5zM163.8 95.4h5v5h-5zM163.8 85.4h5v5h-5zM163.8 90.4h5v5h-5zM163.8 80.4h5v5h-5z"/>
<path d="M168.8 85.4h5v5h-5zM168.8 90.4h5v5h-5zM168.8 95.4h5v5h-5zM168.8 80.4h5v5h-5zM173.8 85.4h5v5h-5zM173.8 90.4h5v5h-5zM173.8 95.4h5v5h-5zM173.8 80.4h5v5h-5zM178.8 85.4h5v5h-5zM178.8 90.4h5v5h-5zM178.8 95.4h5v5h-5zM178.8 80.4h5v5h-5z"/>
<path d="M183.8 85.4h5v5h-5zM183.8 90.4h5v5h-5zM183.8 95.4h5v5h-5zM183.8 80.4h5v5h-5zM188.8 85.4h5v5h-5zM188.8 90.4h5v5h-5zM188.8 95.4h5v5h-5zM188.8 80.4h5v5h-5zM193.8 85.4h5v5h-5zM193.8 90.4h5v5h-5zM193.8 95.4h5v5h-5zM193.8 80.4h5v5h-5z"/>
<path d="M108.8 100.4h5v5h-5zM108.8 105.4h5v5h-5zM108.8 110.4h5v5h-5zM113.8 100.4h5v5h-5zM113.8 105.4h5v5h-5zM113.8 110.4h5v5h-5zM118.8 100.4h5v5h-5zM118.8 105.4h5v5h-5zM118.8 110.4h5v5h-5zM123.8 100.4h5v5h-5zM123.8 105.4h5v5h-5zM123.8 110.4h5v5h-5z"/>
<path d="M128.8 100.4h5v5h-5zM128.8 105.4h5v5h-5zM128.8 110.4h5v5h-5zM133.8 100.4h5v5h-5zM133.8 105.4h5v5h-5zM133.8 110.4h5v5h-5zM138.8 100.4h5v5h-5zM138.8 105.4h5v5h-5zM138.8 110.4h5v5h-5zM143.8 100.4h5v5h-5zM143.8 105.4h5v5h-5zM143.8 110.4h5v5h-5z"/>
<path d="M148.8 100.4h5v5h-5zM148.8 105.4h5v5h-5zM148.8 110.4h5v5h-5zM153.8 100.4h5v5h-5zM153.8 105.4h5v5h-5zM153.8 110.4h5v5h-5zM158.8 100.4h5v5h-5zM158.8 105.4h5v5h-5zM158.8 110.4h5v5h-5zM163.8 100.4h5v5h-5zM163.8 105.4h5v5h-5zM163.8 110.4h5v5h-5z"/>
<path d="M168.8 100.4h5v5h-5zM168.8 105.4h5v5h-5zM168.8 110.4h5v5h-5zM173.8 100.4h5v5h-5zM173.8 105.4h5v5h-5zM173.8 110.4h5v5h-5zM178.8 100.4h5v5h-5zM178.8 105.4h5v5h-5zM178.8 110.4h5v5h-5zM183.8 100.4h5v5h-5zM183.8 105.4h5v5h-5zM183.8 110.4h5v5h-5z"/>
<path d="M188.8 100.4h5v5h-5zM188.8 105.4h5v5h-5zM188.8 110.4h5v5h-5zM193.8 100.4h5v5h-5zM193.8 105.4h5v5h-5zM193.8 110.4h5v5h-5z"/>
</g>
<path d="M31.1 134.8h120v60h-120z" fill-rule="evenodd" fill="#231f20"/>
<path d="M33.6 137.3h115v55h-115z" fill-rule="evenodd" fill="#d7de1e"/>
<path d="M31.1 123.3h120" fill="none" stroke="#231f20" stroke-width=".21"/>
<g fill="#231f20">
<path d="M149.5 122.8l1.6 .5-1.6 .4z"/>
<path d="M31.1 123.3l1.5-.5v.9z"/>
</g>
<path d="M31.1 120.7v5.1M151.1 120.7v5.1M157.1 144.8v40" fill="none" stroke="#231f20" stroke-width=".21"/>
<g fill="#231f20">
<path d="M156.7 183.3h.8l-.4 1.5z"/>
<path d="M157.1 144.8l.4 1.6h-.8z"/>
</g>
<path d="M47.3 130.6h87.5M47.3 127.7v5.1M154.6 144.8h5.1M154.6 184.8h5.1" fill="none" stroke="#231f20" stroke-width=".21"/>
<g fill="#231f20">
<path d="M133.3 130.1l1.5 .5-1.5 .4z"/>
<path d="M47.3 130.6l1.6-.5v.9z"/>
</g>
<path d="M134.8 127.7v5.1" fill="none" stroke="#231f20" stroke-width=".21"/>
<g fill="#231f20">
<path d="M51.3 145.7a3.3 3.3 0 0 1 4.2-.2 3.3 3.3 0 0 1 1 4.1l-.2 .1h-1l-.4 1.4a6.8 6.8 0 0 1 4 3.6l1.1 8.7a1.15 1.15 0 0 1-1.1 1.2 1.15 1.15 0 0 1-1.2-1.3h-.8l.7 14a1.12 1.12 0 0 1-1.1 1.2 1.12 1.12 0 0 1-1.1-1.1l-.8-10a1.02 1.02 0 0 0-1.1-.9 1.02 1.02 0 0 0-1 1l-.4 5.9a1.12 1.12 0 0 1-1.1 1 1.12 1.12 0 0 1-1.1-1l.4-10.1h-.7a1.17 1.17 0 0 1-1.3 1.2 1.17 1.17 0 0 1-1-1.4l.6-8a6.1 6.1 0 0 1 4.3-3.9l-.5-1.5h-1l-.2-.1a3.7 3.7 0 0 1 .8-3.9zM56.8 157.1h.4l.1 .3 .4 4.7h-.8l-.2-4.7zM50.1 157.2l.3-.1 .3 .3-.3 4.7h-.6z" fill-rule="evenodd"/>
<path d="M52.9 167.3l.6-.3a.85 .85 0 0 1 .9 .9v13.7a.88 .88 0 0 1-.9 .8 .88 .88 0 0 1-.9-.8v-13.7z" fill-rule="evenodd"/>
<path d="M106.5 156.3a2.09 2.09 0 0 1 1.5-.7h19.6a3.1 3.1 0 0 1 2.6 3l2.3 9.1h1.2a1.21 1.21 0 0 1 1.2 1.2v7.7a1.21 1.21 0 0 1-1.2 1.2h-1.2v4.9h-5.2v-4.9h-19v4.9h-5.2v-4.9a1.92 1.92 0 0 1-2.1-.5l-.2-.7v-7.7a1.21 1.21 0 0 1 1.2-1.2h1.1l2.5-9.9zM107.7 157.3l-.6 1.2-2 7.9a1.18 1.18 0 0 0 1.3 1.3h23a1.16 1.16 0 0 0 1.2-1.3l-2-7.9a1.4 1.4 0 0 0-1-1.3h-19.6zM103.6 171.7v2.1h28.4v-2.1z" fill-rule="evenodd"/>
<path d="M48.7 183.1h86.2v1.7h-86.2z" fill-rule="evenodd"/>
</g>
<g fill="#231f20">
<path d="M60 167l5-2.4v1.5h30.9v-1.5l4.9 2.4-4.9 2.5v-1.5h-30.9v1.5z"/>
<path d="M68.4 153.6v1.3h.9v8.6h1.7v-10.7h-1.4l-.5 .5zM73.1 162.4a1.06 1.06 0 0 0 2.1 0 1.06 1.06 0 0 0-2.1 0zM76.5 155.5l-.2 4.1 1.2 .4a1.51 1.51 0 0 1 2.5-.4 1.51 1.51 0 0 1-.7 2.5 3.1 3.1 0 0 1-2.5 0l-.6 1.1a3.9 3.9 0 0 0 5.2-1.5 2.74 2.74 0 0 0-.6-3.1 2.74 2.74 0 0 0-3.1-.5v-1.4h3.4v-1.2zM84.5 157.9v5.6h1.4v-3.5a.96 .96 0 0 1 1-.9 .96 .96 0 0 1 .9 1.1v3.3h1.3v-3.3a.94 .94 0 0 1 .9-1 .94 .94 0 0 1 1 .8v3.5h1.5v-3.8a2.14 2.14 0 0 0-1.5-1.8 2.14 2.14 0 0 0-2.2 .6 2.29 2.29 0 0 0-2.9-.3v-.3z"/>
</g>
<path d="M27.3 188.4v3.9" fill="none" stroke="#231f20" stroke-width=".21"/>
<path d="M26.8 190.8h.9l-.4 1.5z" fill="#231f20"/>
<path d="M27.3 194.8v4" fill="none" stroke="#231f20" stroke-width=".21"/>
<path d="M27.3 194.8l.4 1.6h-.9z" fill="#231f20"/>
<path d="M20.7 134.8h9.1M22.7 134.8v60M20.7 194.8h9.1M24.7 192.3h5.1" fill="none" stroke="#231f20" stroke-width=".21"/>
<g fill="#231f20">
<path d="M22.3 193.3h.8l-.4 1.5z"/>
<path d="M22.7 134.8l.4 1.6h-.8z"/>
</g>
<g fill="#808285">
<path d="M132.8 26a2.59 2.59 0 0 1 3.4-.5 2.59 2.59 0 0 1 .8 3.3l-.8 .1-.4 1a5.5 5.5 0 0 1 3.2 2.9l.9 6.8a.91 .91 0 0 1-.9 .9 .91 .91 0 0 1-.9-.9h-.7l.6 11a.88 .88 0 0 1-.9 .9 .88 .88 0 0 1-.9-.8l-.6-7.9a.81 .81 0 0 0-.8-.7 .81 .81 0 0 0-.8 .7l-.3 4.7a.88 .88 0 0 1-.9 .8 .88 .88 0 0 1-.9-.8l.3-7.9h-.5a.92 .92 0 0 1-1 .9 .92 .92 0 0 1-.8-1.1l.4-6.3a4.9 4.9 0 0 1 3.4-3.1l-.3-1.1-.9-.1a2.73 2.73 0 0 1 .3-2.8zM137.4 34.7h.1l.3 .2 .2 3.7h-.5zM132.2 34.7h.1l.2 .2-.2 3.7h-.4z" fill-rule="evenodd"/>
<path d="M134.3 42.7l.5-.2a.66 .66 0 0 1 .7 .6v10.8a.69 .69 0 0 1-.7 .7 .69 .69 0 0 1-.7-.7v-10.8z" fill-rule="evenodd"/>
<path d="M168.7 34l.7-.4 .5-.1h7.8v1.2h-7.8a1.33 1.33 0 0 0-.8 1.4l-1.5 5.9a.91 .91 0 0 0 1.1 1h9v3.2h-11.2v1.6h11.2v3.2h-7.5v3.8h-4.1v-3.8h-.9a.95 .95 0 0 1-1-1v-6.1a.95 .95 0 0 1 1-.9h.9l2-7.8z" fill-rule="evenodd"/>
<path d="M129.9 55.1h47.8v1.4h-47.8z" fill-rule="evenodd"/>
</g>
<g fill="#808285">
<path d="M139.9 42.5l3.2-1.6v1h17.9v-1l3.2 1.6-3.2 1.6v-1h-17.9v1z"/>
<path d="M142.6 31.9v1h.7v6.8h1.3v-8.4h-1.1l-.4 .4zM146.3 38.8a.83 .83 0 0 0 1.6 0 .83 .83 0 0 0-1.6 0zM149 33.4l-.2 3.2 1 .3a1.18 1.18 0 0 1 1.9-.3 1.18 1.18 0 0 1-.4 1.9 2.4 2.4 0 0 1-2.1 .1l-.5 .9a3 3 0 0 0 4.2-1.6 2.15 2.15 0 0 0-.7-2.2 2.15 2.15 0 0 0-2.3-.3v-1h2.7v-1zM155.3 35.3v4.4h1.1v-2.7a.76 .76 0 0 1 .8-.7 .76 .76 0 0 1 .7 .8v2.6h1v-2.6a.74 .74 0 0 1 .7-.8 .74 .74 0 0 1 .8 .7v2.7h1.1v-3a1.68 1.68 0 0 0-1.1-1.4 1.68 1.68 0 0 0-1.8 .5 1.8 1.8 0 0 0-2.2-.3v-.2z"/>
</g>
<g fill="none" stroke="#231f20" stroke-width=".21">
<path d="M128.8 33.3h5v5h-5zM128.8 38.3h5v5h-5zM128.8 23.3h5v5h-5zM128.8 28.3h5v5h-5zM133.8 33.3h5v5h-5zM133.8 38.3h5v5h-5zM133.8 23.3h5v5h-5zM133.8 28.3h5v5h-5zM138.8 33.3h5v5h-5zM138.8 38.3h5v5h-5zM138.8 23.3h5v5h-5zM138.8 28.3h5v5h-5z"/>
<path d="M143.8 33.3h5v5h-5zM143.8 38.3h5v5h-5zM143.8 23.3h5v5h-5zM143.8 28.3h5v5h-5zM148.8 33.3h5v5h-5zM148.8 38.3h5v5h-5zM148.8 23.3h5v5h-5zM148.8 28.3h5v5h-5zM153.8 33.3h5v5h-5zM153.8 38.3h5v5h-5zM153.8 23.3h5v5h-5zM153.8 28.3h5v5h-5z"/>
<path d="M158.8 33.3h5v5h-5zM158.8 38.3h5v5h-5zM158.8 23.3h5v5h-5zM158.8 28.3h5v5h-5zM163.8 33.3h5v5h-5zM163.8 38.3h5v5h-5zM163.8 23.3h5v5h-5zM163.8 28.3h5v5h-5zM168.8 33.3h5v5h-5zM168.8 38.3h5v5h-5zM168.8 23.3h5v5h-5zM168.8 28.3h5v5h-5z"/>
<path d="M173.8 33.3h5v5h-5zM173.8 38.3h5v5h-5zM173.8 23.3h5v5h-5zM173.8 28.3h5v5h-5zM128.8 43.3h5v5h-5zM128.8 48.3h5v5h-5zM128.8 53.3h5v5h-5zM133.8 43.3h5v5h-5zM133.8 48.3h5v5h-5zM133.8 53.3h5v5h-5zM138.8 43.3h5v5h-5zM138.8 48.3h5v5h-5z"/>
<path d="M138.8 53.3h5v5h-5zM143.8 43.3h5v5h-5zM143.8 48.3h5v5h-5zM143.8 53.3h5v5h-5zM148.8 43.3h5v5h-5zM148.8 48.3h5v5h-5zM148.8 53.3h5v5h-5zM153.8 43.3h5v5h-5zM153.8 48.3h5v5h-5zM153.8 53.3h5v5h-5zM158.8 43.3h5v5h-5zM158.8 48.3h5v5h-5z"/>
<path d="M158.8 53.3h5v5h-5zM163.8 43.3h5v5h-5zM163.8 48.3h5v5h-5zM163.8 53.3h5v5h-5zM168.8 43.3h5v5h-5zM168.8 48.3h5v5h-5zM168.8 53.3h5v5h-5zM173.8 43.3h5v5h-5zM173.8 48.3h5v5h-5zM173.8 53.3h5v5h-5zM179 281.2l-6 6"/>
</g>
<text font-size="7.1" fill="#231f20" x="98.5" y="249.3">MULTI-MESSAGE SIGN PLATE</text>
<text font-size="7.1" x="176.5" y="275.3">ETM09</text>
<text font-size="5.6" fill="#231f20" x="122.2" y="255.4">“SHARE THE ROAD”</text>
<text font-size="5" fill="#231f20" x="103" y="260.8">GREATER THAN 60km/h SPEED ZONES</text>
<g font-size="4.9">
<text x="52.5" y="102">ETM09_1</text>
<text x="82.1" y="201.4">ETM09_2</text>
</g>
<g font-size="4.2">
<text x="100.6" y="267.2">APPROVED AS OFFICIAL TRAFFIC SIGN</text>
<text x="174.7" y="285.6">A</text>
<text x="180.9" y="285.6">B</text>
</g>
<g font-size="3.9" fill="#231f20">
<text x="57.8" y="20.9">600</text>
<text x="57.9" y="28.9">480</text>
<text x="14.8" y="65.8">600</text>
<text x="97.7" y="65.8">315</text>
<text x="25.1" y="86.9">25</text>
<text x="86.6" y="121.7">1200</text>
<text x="87.8" y="129.3">875</text>
<text x="14.8" y="166.2">600</text>
<text x="159" y="166.2">400</text>
<text x="25.1" y="187.4">25</text>
<text x="117.9" y="204.6">Notes:</text>
<text x="117.9" y="209.8">1. Sign to be used in accordance with the</text>
<text x="122.9" y="214.1">requirements of the Event traffic</text>
<text x="122.9" y="218.4">management design guidelines.</text>
<text x="32.3" y="226.7">Fluorescent retroreflective yellow/green</text>
<text x="117.9" y="223.6">2. Fluorescent retroreflective yellow/green is</text>
<text x="122.9" y="228">specific to signs used in accordance with</text>
<text x="122.9" y="232.3">the above guidelines.</text>
<text x="117.9" y="237.5">3. ETM13 must be installed with this sign.</text>
</g>
<g font-size="3.9">
<text x="22.5" y="217.5">Colour Legend</text>
<text x="32.3" y="236.1">Black</text>
</g>
<g font-size="3.5">
<text x="21.6" y="267.9">Department of Transport and Main Roads</text>
<text x="17.7" y="271.8">Infrastructure Management &amp; Delivery Division</text>
<text x="16.7" y="280.6">Designed</text>
<text x="42.7" y="280.6">Checked</text>
<text x="69.7" y="280.6">Scale</text>
<text x="98.5" y="281.3">PRINCIPAL ENGINEER</text>
<text x="16.9" y="284.8">RH 03/18</text>
<text x="43.3" y="284.9">DJ 08/18</text>
<text x="69.7" y="285.2">Not to Scale</text>
<text x="98.5" y="284.8">(Traffic Engineering)</text>
</g>
<g font-size="3.5" fill="#231f20">
<text x="154.7" y="276.2">17/08/18</text>
<text x="157.4" y="281.2">Date</text>
</g>
</svg>
